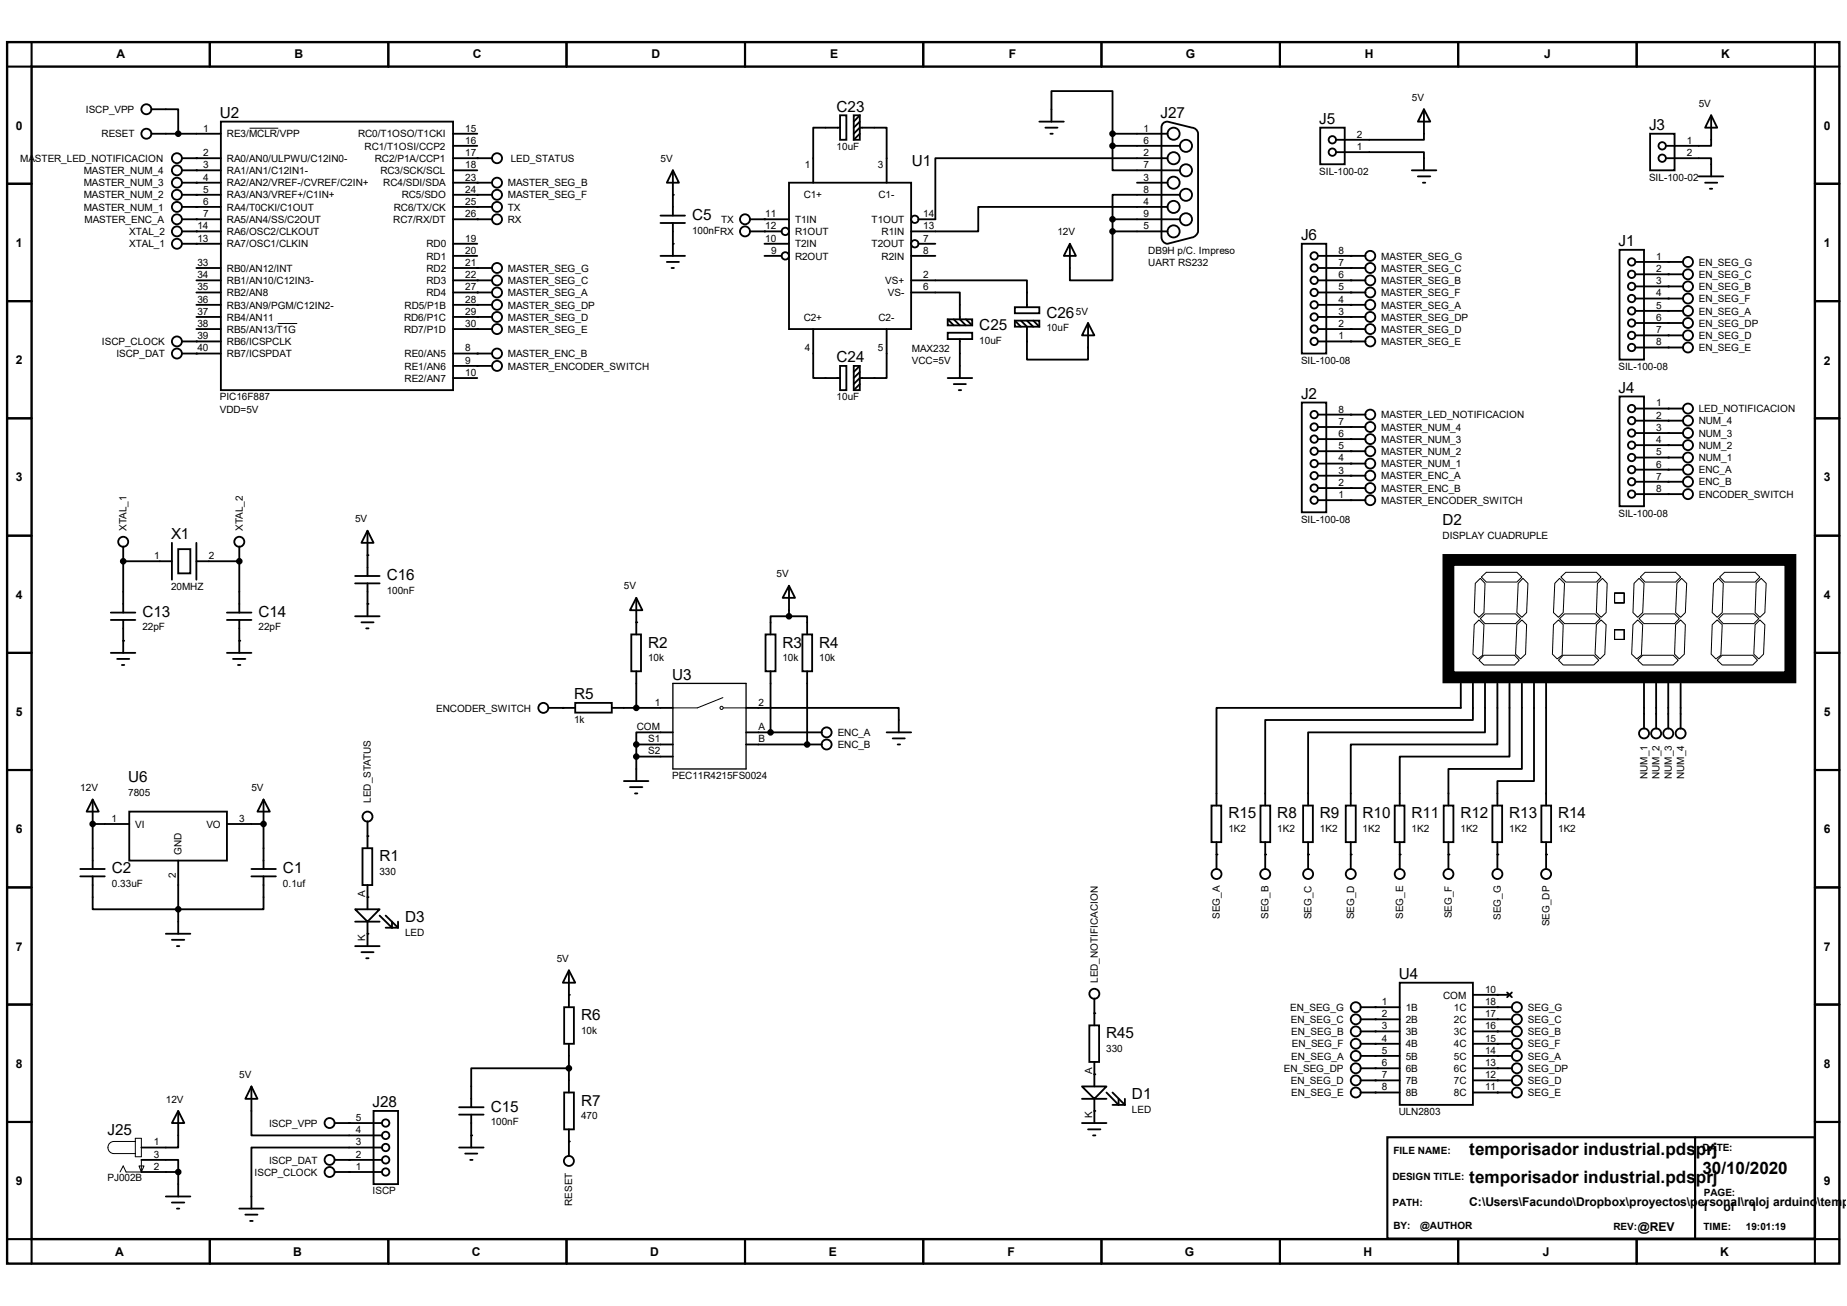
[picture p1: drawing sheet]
<svg xmlns="http://www.w3.org/2000/svg" width="297mm" height="210mm" viewBox="0 0 297 210" stroke-linecap="round" stroke-linejoin="round" font-family="sans-serif">
<path d="M1.1 6.8h294.7v196.4h-294.7zM5.1 10.7h286.7v188.6h-286.7z" fill="none" stroke="#000" stroke-width=".38"/>
<g fill="none" stroke="#000" stroke-width=".34">
<path d="M5.1 6.8v3.9h-4M33.7 6.8v3.9M62.4 6.8v3.9M91.1 6.8v3.9M119.8 6.8v3.9M148.5 6.8v3.9M177.1 6.8v3.9M205.8 6.8v3.9M234.5 6.8v3.9M263.2 6.8v3.9M291.8 6.8v3.9h4M1.1 29.5h4"/>
<path d="M291.8 29.5h4M1.1 48.4h4M291.8 48.4h4M1.1 67.3h4M291.8 67.3h4M1.1 86.1h4M291.8 86.1h4M1.1 105h4M291.8 105h4M1.1 123.8h4M291.8 123.8h4M1.1 142.7h4"/>
<path d="M291.8 142.7h4M1.1 161.5h4M291.8 161.5h4M1.1 199.3h4v3.9M1.1 180.4h4M33.7 199.3v3.9M62.4 199.3v3.9M91.1 199.3v3.9M119.8 199.3v3.9M148.5 199.3v3.9M177.1 199.3v3.9M205.8 199.3v3.9"/>
<path d="M223.1 182.9h68.7v16.3h-68.7zM234.5 199.3v3.9M263.2 199.3v3.9M272.6 182.9v16.3M291.8 180.4h4M295.8 199.3h-4v3.9"/>
</g>
<g fill="none" stroke="#000" stroke-width=".3">
<path d="M24.3 17.6h4.4v3.9M35.5 19.6h37.4v43.1h-37.4zM135.1 18.5h1v4h-1zM137.3 18.5h1v4h-1zM138.3 18.5l-1 1.1M138.3 19.6l-1 .9M167.1 19.6h4M169.1 19.6v-5h9.8v6.9M187 19.8l.7-.2 4 .9a1.04 1.04 0 0 1 1 1v15.7a1.27 1.27 0 0 1-1 1l-4 1a1.05 1.05 0 0 1-.9-1v-17.7zM229 17.6l1 2h-2zM229 17.6v4.9h-14.2M275.2 18.5l.9 2h-1.9z"/>
<path d="M275.2 18.5v5h-7.3M24.3 21.5h11.2M29.3 35.3h6.2M29.3 37.2h6.2M29.3 39.2h6.2M29.3 33.3h6.2M29.3 25.4h6.2M29.3 27.4h6.2M29.3 29.4h6.2M29.3 31.3h6.2M31.6 27.4h.1M31.6 29.4h.1"/>
<path d="M31.6 33.3h.1M31.6 35.3h.1M31.6 39.2h.1M31.6 37.2h.1M31.6 31.3h.1M31.6 25.4h.1M72.9 23.5h3.9M72.9 35.3h6.2M72.9 21.5h3.9M72.9 39.2h3.9M72.9 33.3h6.2M72.9 25.4h6.2"/>
<path d="M72.9 27.4h3.9M72.9 29.4h6.2M72.9 31.3h6.2M76.8 29.4h.1M76.8 31.3h.1M76.8 25.4h.1M76.8 35.3h.1M76.8 33.3h.1M106.2 34.7h4M106.2 35.9h4M108.2 27.4l1 2h-2zM108.2 31.3h.1"/>
<path d="M108.2 39.2h.1M108.2 27.4v7.3M108.2 35.9v5.2M120.6 35.3h6.3M120.6 37.2h5.1M122.9 35.3h.1M122.9 37.2h.1M122.9 39.2h4M126.9 29.4h19.6v23.5h-19.6zM135.1 20.5h-4.3v8.9M137.3 21.5l1-1h4.3v8.9M138.3 21.5l-1 1"/>
<path d="M147.7 39.2h2.7M168.1 20.5h2M168.9 21.5h.4M172 39.2l1 1.9h-1.9zM178.9 23.5v3.9h10.8M178.9 37.2v7.9h-6.9v-5.9M178.9 23.5h10.8M178.9 35.3h10.8M178.9 37.2h8.8M178.9 21.5v2M178.9 35.3v1.9M178.9 21.5h8.8"/>
<path d="M182.8 29.4h4.9M187.7 25.4h-37.3v9.9h-2.7M187.7 33.3h-30.4v3.9h-10.8M189.7 31.3h-10.8v4M209.3 39.2h4v17.7h-4zM212.3 20.5h3.9v5.9h-3.9zM214.8 24.5h14.2v2.9M227 27.4h4M228 28.4h2M228.8 29.4h.4M265.3 21.5h4v5.9h-4zM267.9 25.4h7.3v3"/>
<path d="M273.2 28.4h3.9M274.2 29.4h1.9M275 30.4h.3M29.3 56.9h6.2M29.3 54.9h6.2M31.6 56.9h.1M31.6 54.9h.1M31.6 45.1h3.9M31.6 47h3.9M31.6 43.1h3.9M31.6 49h3.9M31.6 52.9h3.9"/>
<path d="M31.6 51h3.9M72.9 41.1h3.9M72.9 45.1h6.2M72.9 47h6.2M72.9 43.1h6.2M72.9 56.9h6.2M72.9 49h6.2M72.9 52.9h6.2M72.9 51h6.2M72.9 58.8h6.2M76.8 49h.1M76.8 51h.1"/>
<path d="M76.8 52.9h.1M76.8 45.1h.1M76.8 43.1h.1M76.8 58.8h.1M76.8 56.9h.1M76.8 47h.1M106.2 41.1h4M107.2 42.1h2M108 43.1h.4M122.9 41.1h2.8M130.8 52.9v7.9h4.3M135.1 58.8h1v3.9h-1z"/>
<path d="M137.3 58.8h1v3.9h-1zM138.3 58.8l-1 1M138.3 59.8l-1 1M142.6 52.9v7.9h-4.3l-1 1M146.5 47h7.8v4.4l1 .9M146.5 45.1h18.6v4.3M146.5 41.1h3.9M152.4 53.5h3.9v1h-3.9zM152.4 51.4h3.9v.9h-3.9zM152.4 51.4l1 .9M153.4 51.4l.9 .9M154.3 54.5v6.3"/>
<path d="M155.3 51.4l1 .9M163.2 49.4h3.9v1h-3.9zM163.2 51.6h3.9v.9h-3.9zM163.2 51.6l1 .9M164.2 51.6l.9 .9v5.3h9.9v-5.9M165.1 51.6l1.1 .9M166.2 51.6l.9 .9M175 51.9l1 2h-2zM211.9 41.1h7.7M211.9 45.1h7.7M211.9 47h7.7M211.9 43.1h7.7"/>
<path d="M211.9 54.9h7.7M211.9 49h7.7M211.9 52.9h7.7M211.9 51h7.7M217.2 54.9h.1M217.2 52.9h.1M217.2 51h.1M217.2 49h.1M217.2 47h.1M217.2 45.1h.1M217.2 43.1h.1M217.2 41.1h.1"/>
<path d="M260.4 40.2h4v17.6h-4zM263 42.1h7.6M263 50h7.6M263 46.1h7.6M263 44.1h7.6M263 53.9h7.6M263 55.9h7.6M263 48h7.6M263 51.9h7.6M268.3 42.1h.1M268.3 44.1h.1M268.3 46.1h.1"/>
<path d="M268.3 48h.1M268.3 50h.1M268.3 51.9h.1M268.3 53.9h.1M268.3 55.9h.1M72.9 60.8h3.9M138.3 61.8l-1 .9M152.4 60.8h3.9M153.4 61.8h1.9M154.2 62.7h.4M209.3 64.7h4v17.7h-4zM211.9 74.5h7.7"/>
<path d="M211.9 72.6h7.7M211.9 70.6h7.7M211.9 68.7h7.7M211.9 66.7h7.7M211.9 76.5h7.7M211.9 78.5h7.7M217.2 78.5h.1M217.2 76.5h.1M217.2 74.5h.1M217.2 72.6h.1M217.2 70.6h.1M217.2 68.7h.1"/>
<path d="M217.2 66.7h.1M260.4 63.8h4v17.6h-4zM263 73.6h7.6M263 71.6h7.6M263 69.6h7.6M263 67.6h7.6M263 65.7h7.6M263 75.5h7.6M263 77.5h7.6M263 79.5h7.6M268.3 65.7h.1M268.3 67.6h.1"/>
<path d="M268.3 69.6h.1M268.3 71.6h.1M268.3 73.6h.1M268.3 75.5h.1M268.3 77.5h.1M268.3 79.5h.1M17.8 98.5h4M17.8 99.7h4M19.8 90.3h.1M19.8 87.9v10.6M19.8 99.7v5.3M19.8 90.3h7.8"/>
<path d="M27.6 87.3v5.9M28.7 88.3h1.9v3.9h-1.9zM31.6 90.3h6.9M31.6 87.3v5.9M36.5 98.5h3.9M36.5 99.7h3.9M38.5 90.3h.1M38.5 87.9v10.6M38.5 99.7v5.3M57.1 92.6h3.9M57.1 93.8h3.9M57.1 99.1h3.9"/>
<path d="M59.1 85.3l1 2h-2zM59.1 89.3h.1M59.1 97.1h.1M59.1 85.3v7.3M59.1 93.8v5.3M102.3 96.1l1 2h-2zM102.3 96.1v5.9M126.9 94.2l.9 1.9h-1.9zM126.9 99.1h-3v2.9M126.9 99.1h2.9v2.9M126.9 94.2v4.9M211.9 80.4h7.7"/>
<path d="M217.2 80.4h.1M17.8 105h4M18.8 106h2M19.6 106.9h.4M19.8 103h.1M36.5 105h3.9M37.5 106h2M38.3 106.9h.4M38.5 103h.1M58.1 100.1h2M58.9 101h.4M88.2 113.8h4.3"/>
<path d="M90.5 113.8h.1M92.5 113h5.9v1.6h-5.9zM98.4 113.8h9.8M101.5 102h1.6v5.9h-1.6zM102.3 100.1h.1M102.3 119.7h5.9M102.3 107.9v5.9M102.3 119.7v5.9M108.2 117.8h-5.9v1.9M120 113.8h24.5v4M120 117.8h12.2M120 119.7h12.2"/>
<path d="M123.1 102h1.6v5.9h-1.6zM123.9 107.9v9.9M129 102h1.6v5.9h-1.6zM129.8 119.7h.1M129.8 107.9v11.8M142.6 117.8h3.9M143.6 118.7h1.9M144.4 119.7h.3M234.9 109.9v3.9h-39.3v15.7M236.9 109.9v5.9h-33.4v13.7M238.8 109.9v7.9h-28.4v11.7M240.8 109.9v9.8h-23.6v9.8"/>
<path d="M242.7 109.9v11.8h-17.6v7.8M244.7 109.9v13.8h-11.8v5.8M246.7 109.9v15.7h-5.9v3.9M248.6 109.9v19.6M264.4 109.9v7.3M266.3 109.9v7.3M268.3 109.9v7.3M270.3 109.9v7.3M12.9 139.7h3.9M14.9 128.6l1 1.9h-2zM14.9 132.5h.1M14.9 128.6v11.1"/>
<path d="M14.9 132.5h5.9M20.8 130.5h15.7v7.9h-15.7zM28.7 138.4v11.8M36.5 132.5h5.9M40.4 139.7h4M42.4 128.6l1 1.9h-2zM42.4 132.5h.1M42.4 128.6v11.1M58.3 136.4h1.6v5.9h-1.6zM59.1 134.5h.1M59.1 132.1v4.3M100.3 125.6h4"/>
<path d="M101.3 126.6h2M102.1 127.6h.4M102.3 121.7h5.9M194.8 129.5h1.6v5.9h-1.6zM195.6 137.4h.1M195.6 135.4v4.3M202.7 129.5h1.6v5.9h-1.6zM203.5 137.4h.1M203.5 135.4v4.3M209.5 129.5h1.6v5.9h-1.6zM210.4 137.4h.1M210.4 135.4v4.3"/>
<path d="M216.4 129.5h1.6v5.9h-1.6zM217.2 137.4h.1M217.2 135.4v4.3M224.3 129.5h1.5v5.9h-1.5zM225.1 137.4h.1M225.1 135.4v4.3M232.2 129.5h1.5v5.9h-1.5zM232.9 137.4h.1M232.9 135.4v4.3M240 129.5h1.6v5.9h-1.6zM240.8 137.4h.1M240.8 135.4v4.3"/>
<path d="M247.9 129.5h1.5v5.9h-1.5zM248.6 137.4h.1M248.6 135.4v4.3M12.9 140.9h3.9M14.9 140.9v5.3h27.5v-5.3M26.7 150.2h3.9M27.6 151.1h2M28.4 152.1h.4M40.4 140.9h4M57.1 146.2h3.9l-1.9 2zM57.1 152.1h3.9M57.1 148.2h3.9"/>
<path d="M58.1 153.1h2M58.9 154.1h.4M59.1 150.2h.1M59.1 144.3h.1M59.1 142.3v3.9M59.1 148.2v3.9M61 147.2l2 2v-1M62 147.2l2 2M62 149.2h2M64 148.2v1M91.5 156l1 2h-2zM91.5 160h.1"/>
<path d="M91.5 156v6M225.1 158h11.8v19.7h-11.8zM236.9 160h5.8M240.8 160h.1M242.4 159.6l.7 .8M243.1 159.6l-.7 .8M28.7 178.6l.9 2h-2zM28.7 178.6v5.9h-6M40.4 174.7l1 2h-1.9zM40.4 174.7v7.9h21M60.1 178.6h3.9v11.8h-3.9zM73.8 178.1h4"/>
<path d="M73.8 179.2h4M75.8 179.2v5.3M90.7 162h1.6v5.9h-1.6zM90.7 175.7h1.6v5.9h-1.6zM91.5 171.8h-15.7v6.3M91.5 167.9v7.8M174 174.7h3.9l-1.9 2zM174 176.7h3.9M175.2 164.9h1.5v5.9h-1.5zM176 178.6h.1M176 172.8h.1M176 162.9h.1"/>
<path d="M176 160.6v4.3M176 170.8v3.9M176 176.7v3.9M177.9 175.7l2 2v-1M178.9 175.7l2 2M178.9 177.7h2M180.9 176.7v1M218.8 169.8h6.3M218.8 165.9h6.3M218.8 163.9h6.3M218.8 173.7h6.3M218.8 175.7h6.3"/>
<path d="M218.8 167.9h6.3M218.8 162h6.3M218.8 171.8h6.3M221.1 162h.1M221.1 163.9h.1M221.1 165.9h.1M221.1 167.9h.1M221.1 169.8h.1M221.1 171.8h.1M221.1 173.7h.1M221.1 175.7h.1M236.9 169.8h6.2"/>
<path d="M236.9 165.9h6.2M236.9 163.9h6.2M236.9 173.7h6.2M236.9 175.7h6.2M236.9 167.9h6.2M236.9 162h6.2M236.9 171.8h6.2M240.8 162h.1M240.8 163.9h.1M240.8 165.9h.1M240.8 167.9h.1M240.8 169.8h.1"/>
<path d="M240.8 171.8h.1M240.8 173.7h.1M240.8 175.7h.1M22.7 186.5h6v2M22.7 188.5h6M26.7 192.4h3.9M27.6 193.4h2M28.4 194.4h.4M28.7 188.5v3.9M38.5 194.4h3.9M39.5 195.3h1.9M40.2 196.3h.4"/>
<path d="M53.8 188.5h7.6M53.8 186.5h7.6M53.8 180.6h7.6M56.1 188.5h.1M56.1 186.5h.1M56.1 180.6h.1M61.4 184.5h-21v9.9M73.8 184.5h4M74.8 185.5h2M75.6 186.5h.4M75.8 182.6h.1M91.5 183.6h.1"/>
<path d="M91.5 181.6v4.3M174 180.6h3.9M175 181.6h2M175.8 182.6h.3"/>
<circle cx="23.5" cy="17.6" r=".8"/>
<circle cx="23.5" cy="21.5" r=".8"/>
<circle cx="28.4" cy="27.4" r=".8"/>
<circle cx="28.4" cy="25.4" r=".8"/>
<circle cx="28.4" cy="33.3" r=".8"/>
<circle cx="28.4" cy="31.3" r=".8"/>
<circle cx="28.4" cy="29.4" r=".8"/>
<circle cx="28.4" cy="39.2" r=".8"/>
<circle cx="28.4" cy="35.3" r=".8"/>
<circle cx="28.4" cy="37.2" r=".8"/>
<circle cx="79.9" cy="29.4" r=".8"/>
<circle cx="79.9" cy="31.3" r=".8"/>
<circle cx="79.9" cy="25.4" r=".8"/>
<circle cx="79.9" cy="33.3" r=".8"/>
<circle cx="79.9" cy="35.3" r=".8"/>
<circle cx="119.8" cy="37.2" r=".8"/>
<circle cx="119.8" cy="35.3" r=".8"/>
<circle cx="126.3" cy="37.2" r=".59"/>
<circle cx="147.1" cy="39.2" r=".59"/>
<circle cx="147.1" cy="35.3" r=".59"/>
<circle cx="188.7" cy="25.4" r=".97"/>
<circle cx="188.7" cy="29.4" r=".97"/>
<circle cx="188.7" cy="21.5" r=".97"/>
<circle cx="188.7" cy="37.2" r=".97"/>
<circle cx="188.7" cy="33.3" r=".97"/>
<circle cx="190.7" cy="31.3" r=".97"/>
<circle cx="190.7" cy="35.3" r=".97"/>
<circle cx="190.7" cy="23.5" r=".97"/>
<circle cx="190.7" cy="27.4" r=".97"/>
<circle cx="214.2" cy="22.5" r=".59"/>
<circle cx="214.2" cy="24.5" r=".59"/>
<circle cx="267.3" cy="25.4" r=".59"/>
<circle cx="267.3" cy="23.5" r=".59"/>
<circle cx="28.4" cy="56.9" r=".8"/>
<circle cx="28.4" cy="54.9" r=".8"/>
<circle cx="79.9" cy="51" r=".8"/>
<circle cx="79.9" cy="49" r=".8"/>
<circle cx="79.9" cy="47" r=".8"/>
<circle cx="79.9" cy="45.1" r=".8"/>
<circle cx="79.9" cy="56.9" r=".8"/>
<circle cx="79.9" cy="43.1" r=".8"/>
<circle cx="79.9" cy="58.8" r=".8"/>
<circle cx="79.9" cy="52.9" r=".8"/>
<circle cx="126.3" cy="41.1" r=".59"/>
<circle cx="211.3" cy="54.9" r=".59"/>
<circle cx="211.3" cy="43.1" r=".59"/>
<circle cx="211.3" cy="51" r=".59"/>
<circle cx="211.3" cy="49" r=".59"/>
<circle cx="211.3" cy="45.1" r=".59"/>
<circle cx="211.3" cy="41.1" r=".59"/>
<circle cx="211.3" cy="52.9" r=".59"/>
<circle cx="211.3" cy="47" r=".59"/>
<circle cx="220.3" cy="41.1" r=".8"/>
<circle cx="220.3" cy="52.9" r=".8"/>
<circle cx="220.3" cy="54.9" r=".8"/>
<circle cx="220.3" cy="49" r=".8"/>
<circle cx="220.3" cy="51" r=".8"/>
<circle cx="220.3" cy="45.1" r=".8"/>
<circle cx="220.3" cy="43.1" r=".8"/>
<circle cx="220.3" cy="47" r=".8"/>
<circle cx="262.4" cy="46.1" r=".59"/>
<circle cx="262.4" cy="50" r=".59"/>
<circle cx="262.4" cy="51.9" r=".59"/>
<circle cx="262.4" cy="53.9" r=".59"/>
<circle cx="262.4" cy="55.9" r=".59"/>
<circle cx="262.4" cy="42.1" r=".59"/>
<circle cx="262.4" cy="44.1" r=".59"/>
<circle cx="262.4" cy="48" r=".59"/>
<circle cx="271.4" cy="44.1" r=".8"/>
<circle cx="271.4" cy="53.9" r=".8"/>
<circle cx="271.4" cy="50" r=".8"/>
<circle cx="271.4" cy="46.1" r=".8"/>
<circle cx="271.4" cy="42.1" r=".8"/>
<circle cx="271.4" cy="55.9" r=".8"/>
<circle cx="271.4" cy="51.9" r=".8"/>
<circle cx="271.4" cy="48" r=".8"/>
<circle cx="211.3" cy="74.5" r=".59"/>
<circle cx="211.3" cy="68.7" r=".59"/>
<circle cx="211.3" cy="70.6" r=".59"/>
<circle cx="211.3" cy="76.5" r=".59"/>
<circle cx="211.3" cy="78.5" r=".59"/>
<circle cx="211.3" cy="72.6" r=".59"/>
<circle cx="211.3" cy="66.7" r=".59"/>
<circle cx="220.3" cy="72.6" r=".8"/>
<circle cx="220.3" cy="68.7" r=".8"/>
<circle cx="220.3" cy="74.5" r=".8"/>
<circle cx="220.3" cy="66.7" r=".8"/>
<circle cx="220.3" cy="76.5" r=".8"/>
<circle cx="220.3" cy="78.5" r=".8"/>
<circle cx="220.3" cy="70.6" r=".8"/>
<circle cx="262.4" cy="69.6" r=".59"/>
<circle cx="262.4" cy="75.5" r=".59"/>
<circle cx="262.4" cy="67.6" r=".59"/>
<circle cx="262.4" cy="71.6" r=".59"/>
<circle cx="262.4" cy="73.6" r=".59"/>
<circle cx="262.4" cy="77.5" r=".59"/>
<circle cx="262.4" cy="79.5" r=".59"/>
<circle cx="262.4" cy="65.7" r=".59"/>
<circle cx="271.4" cy="79.5" r=".8"/>
<circle cx="271.4" cy="65.7" r=".8"/>
<circle cx="271.4" cy="73.6" r=".8"/>
<circle cx="271.4" cy="71.6" r=".8"/>
<circle cx="271.4" cy="75.5" r=".8"/>
<circle cx="271.4" cy="77.5" r=".8"/>
<circle cx="271.4" cy="67.6" r=".8"/>
<circle cx="271.4" cy="69.6" r=".8"/>
<circle cx="19.8" cy="87.1" r=".8"/>
<circle cx="38.5" cy="87.1" r=".8"/>
<circle cx="211.3" cy="80.4" r=".59"/>
<circle cx="220.3" cy="80.4" r=".8"/>
<circle cx="87.4" cy="113.8" r=".8"/>
<circle cx="132.9" cy="117.8" r=".8"/>
<circle cx="132.9" cy="119.7" r=".8"/>
<circle cx="264.4" cy="117.9" r=".8"/>
<circle cx="266.3" cy="117.9" r=".8"/>
<circle cx="268.3" cy="117.9" r=".8"/>
<circle cx="270.3" cy="117.9" r=".8"/>
<circle cx="59.1" cy="131.3" r=".8"/>
<circle cx="176" cy="159.8" r=".8"/>
<circle cx="195.6" cy="140.5" r=".8"/>
<circle cx="203.5" cy="140.5" r=".8"/>
<circle cx="210.4" cy="140.5" r=".8"/>
<circle cx="217.2" cy="140.5" r=".8"/>
<circle cx="225.1" cy="140.5" r=".8"/>
<circle cx="232.9" cy="140.5" r=".8"/>
<circle cx="240.8" cy="140.5" r=".8"/>
<circle cx="248.6" cy="140.5" r=".8"/>
<circle cx="218" cy="175.7" r=".8"/>
<circle cx="218" cy="162" r=".8"/>
<circle cx="218" cy="173.7" r=".8"/>
<circle cx="218" cy="167.9" r=".8"/>
<circle cx="218" cy="165.9" r=".8"/>
<circle cx="218" cy="163.9" r=".8"/>
<circle cx="218" cy="171.8" r=".8"/>
<circle cx="218" cy="169.8" r=".8"/>
<circle cx="243.9" cy="163.9" r=".8"/>
<circle cx="243.9" cy="165.9" r=".8"/>
<circle cx="243.9" cy="171.8" r=".8"/>
<circle cx="243.9" cy="167.9" r=".8"/>
<circle cx="243.9" cy="162" r=".8"/>
<circle cx="243.9" cy="175.7" r=".8"/>
<circle cx="243.9" cy="173.7" r=".8"/>
<circle cx="243.9" cy="169.8" r=".8"/>
<circle cx="53" cy="186.5" r=".8"/>
<circle cx="53" cy="180.6" r=".8"/>
<circle cx="53" cy="188.5" r=".8"/>
<circle cx="62" cy="184.5" r=".59"/>
<circle cx="62" cy="186.5" r=".59"/>
<circle cx="62" cy="182.6" r=".59"/>
<circle cx="62" cy="188.5" r=".59"/>
<circle cx="62" cy="180.6" r=".59"/>
<circle cx="91.5" cy="186.7" r=".8"/>
</g>
<g fill="none" stroke="#000" stroke-width=".16">
<path d="M40.1 20.6h4.6M44.7 52h3.1M238 93l.8 .8-.2 4.7-.8 .8-.7-.8 .1-4.7zM238 99.5l.8-.8h4.9l.8 .8-.8 .8h-4.9zM238.2 92.8l.8-.8h4.9l.8 .8-.8 .8h-4.9zM244.9 93l.8 .8-.2 4.7-.8 .8-.8-.8 .2-4.7zM250.8 93l.8 .8-.2 4.7-.8 .8-.8-.8 .2-4.7zM250.8 99.5l.8-.8h4.9l.8 .8-.8 .8h-4.9zM251 92.8l.8-.8h4.9l.8 .8-.8 .8h-4.9zM257.7 93l.7 .8-.1 4.7-.8 .8-.8-.8 .2-4.7zM259.6 95.4h1.6v1.5h-1.6zM263.6 93l.8 .8-.2 4.7-.8 .8-.8-.8 .2-4.7z"/>
<path d="M263.6 99.5l.8-.8h4.9l.7 .8-.7 .8h-4.9zM264.5 92h5l.8 .8-.8 .8h-5l-.7-.8zM270.4 93l.8 .8-.2 4.7-.7 .8-.8-.8 .2-4.7zM275.5 93.8l.9-.8 .7 .8-.2 4.7-.8 .8-.8-.8zM276.4 99.5l.7-.8h4.9l.8 .8-.8 .8h-4.9zM276.5 92.8l.8-.8h4.9l.8 .8-.8 .8h-4.9zM282.4 93.8l.8-.8 .8 .8-.2 4.7-.8 .8-.8-.8zM116.2 112.2l-4.1 1.6h-3.9M116.3 113.8h3.7M237.1 100.5l.7-.8 .8 .8-.2 4.9-.7 .6-.8-.8zM238.6 105.4h4.9l.8 .8-.8 .7h-4.9l-.8-.7zM243.9 100.5l.8-.8 .8 .8-.2 4.7-.8 .8-.8-.8z"/>
<path d="M249.8 100.5l.8-.8 .8 .8-.2 4.9-.8 .6-.8-.8zM251.4 105.4h4.9l.8 .8-.8 .7h-4.9l-.8-.7zM256.7 100.5l.8-.8 .8 .8-.2 4.7-.8 .8-.8-.8zM259.6 101.3h1.6v1.5h-1.6zM262.6 100.5l.8-.8 .8 .8-.3 4.9-.7 .6-.8-.8zM263.4 106.2l.8-.8h4.9l.8 .8-.8 .7h-4.9zM269.5 100.5l.8-.8 .7 .8-.2 4.7-.8 .8-.7-.8zM275.3 100.5l.8-.8 .8 .8-.2 4.9-.8 .6-.7-.8zM276.9 105.4h5l.7 .8-.7 .7h-5l-.8-.7zM282.2 100.5l.8-.8 .8 .8-.2 4.7-.8 .8-.8-.8zM21.8 183.6h-3.5a.97 .97 0 0 0-.9 .9 .97 .97 0 0 0 .9 1h3.5M21.8 183h.9v3h-.9z"/>
<path d="M22.4 187.5h.8l-.5 1zM22.7 186.5v2h-2.4l-.5-1-.5 1"/>
<circle cx="116" cy="113.8" r=".25"/>
</g>
<path d="M108.2 109.9h11.8v13.8h-11.8z" fill="none" stroke="#000" stroke-width=".21"/>
<g fill="#000" stroke="#000" stroke-width=".3">
<circle cx="28.7" cy="21.5" r=".38"/>
<circle cx="178.9" cy="37.2" r=".38"/>
<circle cx="178.9" cy="23.5" r=".38"/>
<circle cx="178.9" cy="21.5" r=".38"/>
<circle cx="178.9" cy="35.3" r=".38"/>
<circle cx="19.8" cy="90.3" r=".38"/>
<circle cx="38.5" cy="90.3" r=".38"/>
<circle cx="126.9" cy="99.1" r=".38"/>
<circle cx="102.3" cy="113.8" r=".38"/>
<circle cx="102.3" cy="119.7" r=".38"/>
<circle cx="123.9" cy="117.8" r=".38"/>
<circle cx="129.8" cy="119.7" r=".38"/>
<circle cx="14.9" cy="132.5" r=".38"/>
<circle cx="42.4" cy="132.5" r=".38"/>
<circle cx="102.3" cy="121.7" r=".38"/>
<circle cx="28.7" cy="146.2" r=".38"/>
<circle cx="91.5" cy="171.8" r=".38"/>
<circle cx="28.7" cy="188.5" r=".38"/>
</g>
<path d="M232.9 90h55v18.9h-55z" fill="none" stroke="#000" stroke-width="1.9"/>
<g font-size="2.8">
<text x="236.3" y="185.7">temporisador industrial.pdsprj</text>
<text x="236.3" y="190.2">temporisador industrial.pdsprj</text>
<text x="273.8" y="188.8">30/10/2020</text>
</g>
<g font-size="2.5">
<text x="134.5" y="17.9">C23</text>
<text x="35.3" y="18.9">U2</text>
<text x="186.6" y="18.9">J27</text>
<text x="212.1" y="19.9">J5</text>
<text x="265.2" y="20.9">J3</text>
<text x="146.6" y="26.8">U1</text>
<text x="111.3" y="35.4">C5</text>
<text x="209.2" y="38.6">J6</text>
<text x="260.3" y="39.5">J1</text>
<text x="157.5" y="53">C25</text>
<text x="168.3" y="51.1">C26</text>
<text x="134.5" y="58.2">C24</text>
<text x="209.2" y="64.1">J2</text>
<text x="260.3" y="63.1">J4</text>
<text x="27.5" y="86.7">X1</text>
<text x="232" y="84.5">D2</text>
<text x="62.2" y="93.3">C16</text>
<text x="22.9" y="99.2">C13</text>
<text x="41.6" y="99.2">C14</text>
<text x="104.2" y="104.1">R2</text>
<text x="125.8" y="104.1">R3</text>
<text x="131.7" y="104.1">R4</text>
<text x="92.3" y="112.4">R5</text>
<text x="108.1" y="109.3">U3</text>
<text x="20.6" y="125.7">U6</text>
<text x="197.5" y="131.6">R15</text>
<text x="205.4" y="131.6">R8</text>
<text x="212.3" y="131.6">R9</text>
<text x="219.1" y="131.6">R10</text>
<text x="227" y="131.6">R11</text>
<text x="234.9" y="131.6">R12</text>
<text x="242.7" y="131.6">R13</text>
<text x="250.6" y="131.6">R14</text>
<text x="18" y="140.5">C2</text>
<text x="45.5" y="140.5">C1</text>
<text x="61" y="138.5">R1</text>
<text x="65.2" y="148.3">D3</text>
<text x="224.9" y="157.4">U4</text>
<text x="93.4" y="164">R6</text>
<text x="177.9" y="167">R45</text>
<text x="59.9" y="178">J28</text>
<text x="78.9" y="178.8">C15</text>
<text x="93.4" y="177.8">R7</text>
<text x="182" y="176.8">D1</text>
<text x="17.3" y="182.5">J25</text>
</g>
<g font-size="1.9">
<text x="18.7" y="9.3">A</text>
<text x="47.4" y="9.3">B</text>
<text x="76" y="9.3">C</text>
<text x="104.7" y="9.3">D</text>
<text x="133.5" y="9.3">E</text>
<text x="162.2" y="9.3">F</text>
<text x="190.7" y="9.3">G</text>
<text x="219.5" y="9.3">H</text>
<text x="248.3" y="9.3">J</text>
<text x="276.8" y="9.3">K</text>
<text x="2.5" y="20.9">0</text>
<text x="293.3" y="20.9">0</text>
<text x="2.5" y="39.7">1</text>
<text x="293.3" y="39.7">1</text>
<text x="2.5" y="58.5">2</text>
<text x="293.3" y="58.8">2</text>
<text x="2.5" y="77.4">3</text>
<text x="293.3" y="77.4">3</text>
<text x="2.5" y="96.3">4</text>
<text x="293.3" y="96.3">4</text>
<text x="2.5" y="115.1">5</text>
<text x="293.3" y="115.1">5</text>
<text x="2.5" y="134">6</text>
<text x="293.3" y="134">6</text>
<text x="2.5" y="152.9">7</text>
<text x="293.3" y="152.9">7</text>
<text x="2.5" y="171.7">8</text>
<text x="293.3" y="171.7">8</text>
<text x="2.5" y="190.5">9</text>
<text x="293.3" y="190.5">9</text>
<text x="236.3" y="194">C:\Users\Facundo\Dropbox\proyectos\personal\reloj arduino\tempo</text>
<text x="263.4" y="197.9">@REV</text>
<text x="273.6" y="194.8">1</text>
<text x="277.2" y="194.8">of</text>
<text x="281.5" y="194.8">1</text>
<text x="18.5" y="202">A</text>
<text x="47.2" y="202">B</text>
<text x="75.9" y="202">C</text>
<text x="104.5" y="202">D</text>
<text x="133.3" y="202">E</text>
<text x="162" y="202">F</text>
<text x="190.5" y="202">G</text>
<text x="219.2" y="202">H</text>
<text x="248.1" y="202">J</text>
<text x="276.6" y="202">K</text>
</g>
<g font-size="1.6">
<text x="227" y="16.2">5V</text>
<text x="273.2" y="17.2">5V</text>
<text x="13.8" y="18.2">ISCP_VPP</text>
<text x="16.3" y="22.1">RESET</text>
<text x="32.7" y="21.2">1</text>
<text x="36.5" y="22.1">RE3/MCLR/VPP</text>
<text x="57.6" y="22.1">RC0/T1OSO/T1CKI</text>
<text x="74.8" y="23.1">16</text>
<text x="74.8" y="21.2">15</text>
<text x="183.9" y="21.2">1</text>
<text x="183.9" y="23.1">6</text>
<text x="218.2" y="22.1">2</text>
<text x="271.2" y="23.1">1</text>
<text x="3.3" y="26">MASTER_LED_NOTIFICACION</text>
<text x="13.5" y="30">MASTER_NUM_3</text>
<text x="13.5" y="28">MASTER_NUM_4</text>
<text x="32.7" y="27.1">3</text>
<text x="32.7" y="29">4</text>
<text x="32.7" y="25.1">2</text>
<text x="36.5" y="28">RA1/AN1/C12IN1-</text>
<text x="36.5" y="30">RA2/AN2/VREF-/CVREF/C2IN+</text>
<text x="36.5" y="26">RA0/AN0/ULPWU/C12IN0-</text>
<text x="58.6" y="24">RC1/T1OSI/CCP2</text>
<text x="60.3" y="26">RC2/P1A/CCP1</text>
<text x="61.2" y="28">RC3/SCK/SCL</text>
<text x="61.6" y="30">RC4/SDI/SDA</text>
<text x="74.8" y="29">23</text>
<text x="74.8" y="27.1">18</text>
<text x="74.8" y="25.1">17</text>
<text x="81.7" y="30">MASTER_SEG_B</text>
<text x="82.1" y="26">LED_STATUS</text>
<text x="106.2" y="26">5V</text>
<text x="129.4" y="27.1">1</text>
<text x="134.5" y="24.1">10uF</text>
<text x="141.2" y="27.1">3</text>
<text x="183.9" y="25.1">2</text>
<text x="183.9" y="27.1">7</text>
<text x="183.9" y="29">3</text>
<text x="212.1" y="28.1">SIL-100-02</text>
<text x="218.2" y="24.1">1</text>
<text x="265.2" y="29">SIL-100-02</text>
<text x="271.2" y="25.1">2</text>
<text x="13.5" y="33.9">MASTER_NUM_1</text>
<text x="13.5" y="31.9">MASTER_NUM_2</text>
<text x="13.6" y="35.9">MASTER_ENC_A</text>
<text x="32.7" y="32.9">6</text>
<text x="32.7" y="34.9">7</text>
<text x="32.7" y="31">5</text>
<text x="36.5" y="33.9">RA4/T0CKI/C1OUT</text>
<text x="36.5" y="35.9">RA5/AN4/SS/C2OUT</text>
<text x="36.5" y="31.9">RA3/AN3/VREF+/C1IN+</text>
<text x="63.2" y="35.9">RC7/RX/DT</text>
<text x="63.3" y="33.9">RC6/TX/CK</text>
<text x="64.6" y="31.9">RC5/SDO</text>
<text x="74.8" y="31">24</text>
<text x="74.8" y="34.9">26</text>
<text x="74.8" y="32.9">25</text>
<text x="81.7" y="33.9">TX</text>
<text x="81.7" y="35.9">RX</text>
<text x="81.7" y="31.9">MASTER_SEG_F</text>
<text x="116" y="35.9">TX</text>
<text x="123.1" y="34.9">11</text>
<text x="127.8" y="35.9">T1IN</text>
<text x="129.2" y="31.8">C1+</text>
<text x="140.2" y="35.9">T1OUT</text>
<text x="141.3" y="31.8">C1-</text>
<text x="148.5" y="34.9">14</text>
<text x="183.9" y="31">8</text>
<text x="183.9" y="32.9">4</text>
<text x="183.9" y="34.9">9</text>
<text x="20.8" y="39.8">XTAL_1</text>
<text x="20.8" y="37.8">XTAL_2</text>
<text x="31.7" y="38.9">13</text>
<text x="31.7" y="36.9">14</text>
<text x="36.5" y="39.8">RA7/OSC1/CLKIN</text>
<text x="36.5" y="37.8">RA6/OSC2/CLKOUT</text>
<text x="68.6" y="41.7">RD1</text>
<text x="68.6" y="39.8">RD0</text>
<text x="74.8" y="40.8">20</text>
<text x="74.8" y="38.9">19</text>
<text x="111.3" y="37.5">100nFRX</text>
<text x="123.1" y="36.9">12</text>
<text x="123.1" y="38.9">10</text>
<text x="124" y="40.8">9</text>
<text x="127.8" y="37.8">R1OUT</text>
<text x="127.8" y="39.8">T2IN</text>
<text x="127.8" y="41.7">R2OUT</text>
<text x="140.2" y="39.8">T2OUT</text>
<text x="141.8" y="37.8">R1IN</text>
<text x="141.8" y="41.7">R2IN</text>
<text x="148.5" y="36.9">13</text>
<text x="148.5" y="38.9">7</text>
<text x="148.5" y="40.8">8</text>
<text x="170.1" y="37.8">12V</text>
<text x="183.9" y="36.9">5</text>
<text x="184.7" y="40.8">DB9H p/C. Impreso</text>
<text x="215.3" y="40.8">8</text>
<text x="222.1" y="41.7">MASTER_SEG_G</text>
<text x="266.3" y="41.8">1</text>
<text x="31.7" y="42.8">33</text>
<text x="31.7" y="44.7">34</text>
<text x="31.7" y="46.7">35</text>
<text x="36.5" y="43.7">RB0/AN12/INT</text>
<text x="36.5" y="45.7">RB1/AN10/C12IN3-</text>
<text x="36.5" y="47.6">RB2/AN8</text>
<text x="68.6" y="45.7">RD3</text>
<text x="68.6" y="43.7">RD2</text>
<text x="68.6" y="47.6">RD4</text>
<text x="74.8" y="44.7">22</text>
<text x="74.8" y="42.8">21</text>
<text x="74.8" y="46.7">27</text>
<text x="81.7" y="47.6">MASTER_SEG_A</text>
<text x="81.7" y="45.7">MASTER_SEG_C</text>
<text x="81.7" y="43.7">MASTER_SEG_G</text>
<text x="142.4" y="45.7">VS+</text>
<text x="142.8" y="47.6">VS-</text>
<text x="148.5" y="44.7">2</text>
<text x="148.5" y="46.7">6</text>
<text x="184.7" y="42.8">UART RS232</text>
<text x="215.3" y="46.7">5</text>
<text x="215.3" y="44.7">6</text>
<text x="215.3" y="42.8">7</text>
<text x="222.1" y="45.7">MASTER_SEG_B</text>
<text x="222.1" y="43.7">MASTER_SEG_C</text>
<text x="222.1" y="47.6">MASTER_SEG_F</text>
<text x="266.3" y="43.8">2</text>
<text x="266.3" y="45.7">3</text>
<text x="266.3" y="47.7">4</text>
<text x="273.2" y="46.7">EN_SEG_B</text>
<text x="273.2" y="44.7">EN_SEG_C</text>
<text x="273.2" y="42.7">EN_SEG_G</text>
<text x="31.7" y="52.6">38</text>
<text x="31.7" y="50.6">37</text>
<text x="31.7" y="48.7">36</text>
<text x="36.5" y="53.5">RB5/AN13/T1G</text>
<text x="36.5" y="51.6">RB4/AN11</text>
<text x="36.5" y="49.6">RB3/AN9/PGM/C12IN2-</text>
<text x="65" y="51.6">RD6/P1C</text>
<text x="65" y="53.5">RD7/P1D</text>
<text x="65.1" y="49.6">RD5/P1B</text>
<text x="74.8" y="48.7">28</text>
<text x="74.8" y="50.6">29</text>
<text x="74.8" y="52.6">30</text>
<text x="81.7" y="51.6">MASTER_SEG_D</text>
<text x="81.7" y="53.5">MASTER_SEG_E</text>
<text x="81.7" y="49.6">MASTER_SEG_DP</text>
<text x="129.2" y="51.6">C2+</text>
<text x="141.3" y="51.6">C2-</text>
<text x="168.3" y="53.3">10uF</text>
<text x="173" y="50.6">5V</text>
<text x="215.3" y="52.6">2</text>
<text x="215.3" y="50.6">3</text>
<text x="215.3" y="48.7">4</text>
<text x="222.1" y="49.6">MASTER_SEG_A</text>
<text x="222.1" y="53.5">MASTER_SEG_D</text>
<text x="222.1" y="51.6">MASTER_SEG_DP</text>
<text x="266.3" y="49.7">5</text>
<text x="266.3" y="51.6">6</text>
<text x="266.3" y="53.6">7</text>
<text x="273.2" y="50.6">EN_SEG_A</text>
<text x="273.2" y="48.6">EN_SEG_F</text>
<text x="273.2" y="52.5">EN_SEG_DP</text>
<text x="16.4" y="55.5">ISCP_CLOCK</text>
<text x="18.7" y="57.4">ISCP_DAT</text>
<text x="31.7" y="56.5">40</text>
<text x="31.7" y="54.6">39</text>
<text x="36.5" y="57.4">RB7/ICSPDAT</text>
<text x="36.5" y="55.5">RB6/ICSPCLK</text>
<text x="65.1" y="59.4">RE1/AN6</text>
<text x="65.1" y="57.4">RE0/AN5</text>
<text x="74.8" y="58.5">9</text>
<text x="74.8" y="56.5">8</text>
<text x="81.7" y="57.4">MASTER_ENC_B</text>
<text x="81.7" y="59.4">MASTER_ENCODER_SWITCH</text>
<text x="129.4" y="56.4">4</text>
<text x="141.2" y="56.4">5</text>
<text x="146.6" y="56.6">MAX232</text>
<text x="146.6" y="58.5">VCC=5V</text>
<text x="157.5" y="55.2">10uF</text>
<text x="209.2" y="58.5">SIL-100-08</text>
<text x="215.3" y="54.6">1</text>
<text x="222.1" y="55.5">MASTER_SEG_E</text>
<text x="260.3" y="59.5">SIL-100-08</text>
<text x="266.3" y="55.5">8</text>
<text x="273.2" y="54.5">EN_SEG_D</text>
<text x="273.2" y="56.5">EN_SEG_E</text>
<text x="35.3" y="64.4">PIC16F887</text>
<text x="65.1" y="61.4">RE2/AN7</text>
<text x="74.8" y="60.5">10</text>
<text x="134.5" y="64.4">10uF</text>
<text x="266.3" y="65.4">1</text>
<text x="35.3" y="66.4">VDD=5V</text>
<text x="215.3" y="70.3">6</text>
<text x="215.3" y="68.3">7</text>
<text x="215.3" y="66.3">8</text>
<text x="222.1" y="71.2">MASTER_NUM_3</text>
<text x="222.1" y="69.3">MASTER_NUM_4</text>
<text x="222.1" y="67.3">MASTER_LED_NOTIFICACION</text>
<text x="266.3" y="67.3">2</text>
<text x="266.3" y="69.3">3</text>
<text x="266.3" y="71.2">4</text>
<text x="273.2" y="70.2">NUM_3</text>
<text x="273.2" y="68.2">NUM_4</text>
<text x="273.2" y="66.3">LED_NOTIFICACION</text>
<text x="215.3" y="76.2">3</text>
<text x="215.3" y="74.2">4</text>
<text x="215.3" y="72.2">5</text>
<text x="222.1" y="75.1">MASTER_NUM_1</text>
<text x="222.1" y="73.2">MASTER_NUM_2</text>
<text x="222.1" y="77.1">MASTER_ENC_A</text>
<text x="266.3" y="73.2">5</text>
<text x="266.3" y="75.2">6</text>
<text x="266.3" y="77.1">7</text>
<text x="273.2" y="74.2">NUM_1</text>
<text x="273.2" y="72.2">NUM_2</text>
<text x="273.2" y="76.1">ENC_A</text>
<text x="57.1" y="84">5V</text>
<text x="215.3" y="80.1">1</text>
<text x="215.3" y="78.1">2</text>
<text x="222.1" y="79.1">MASTER_ENC_B</text>
<text x="222.1" y="81">MASTER_ENCODER_SWITCH</text>
<text x="260.3" y="83.1">SIL-100-08</text>
<text x="266.3" y="79.1">8</text>
<text x="273.2" y="78.1">ENC_B</text>
<text x="273.2" y="80.1">ENCODER_SWITCH</text>
<text x="20.4" y="85.3" transform="rotate(-90 20.4 85.3)">XTAL_1</text>
<text x="24.8" y="89.9">1</text>
<text x="33.6" y="89.9">2</text>
<text x="39" y="85.3" transform="rotate(-90 39 85.3)">XTAL_2</text>
<text x="209.2" y="84">SIL-100-08</text>
<text x="232" y="86.7">DISPLAY CUADRUPLE</text>
<text x="27.5" y="94.8">20MHZ</text>
<text x="62.2" y="95.5">100nF</text>
<text x="100.3" y="94.8">5V</text>
<text x="124.9" y="92.8">5V</text>
<text x="22.9" y="101.4">22pF</text>
<text x="41.6" y="101.4">22pF</text>
<text x="104.2" y="106.3">10k</text>
<text x="125.8" y="106.3">10k</text>
<text x="131.7" y="106.3">10k</text>
<text x="105.3" y="113.5">1</text>
<text x="122" y="113.5">2</text>
<text x="70.1" y="114.4">ENCODER_SWITCH</text>
<text x="92.3" y="116.2">1k</text>
<text x="102.4" y="117.4">COM</text>
<text x="104.2" y="119.4">S1</text>
<text x="122" y="117.4">A</text>
<text x="122" y="119.4">B</text>
<text x="134.7" y="118.4">ENC_A</text>
<text x="104.2" y="121.3">S2</text>
<text x="108.1" y="125.2">PEC11R4215FS0024</text>
<text x="134.7" y="120.3">ENC_B</text>
<text x="264.9" y="125.2" transform="rotate(-90 264.9 125.2)">NUM_1</text>
<text x="266.9" y="125.2" transform="rotate(-90 266.9 125.2)">NUM_2</text>
<text x="268.8" y="125.2" transform="rotate(-90 268.8 125.2)">NUM_3</text>
<text x="270.8" y="125.2" transform="rotate(-90 270.8 125.2)">NUM_4</text>
<text x="12.9" y="127.2">12V</text>
<text x="20.6" y="127.9">7805</text>
<text x="40.4" y="127.2">5V</text>
<text x="59.6" y="129.1" transform="rotate(-90 59.6 129.1)">LED_STATUS</text>
<text x="17.9" y="132.2">1</text>
<text x="21.8" y="133.1">VI</text>
<text x="29.2" y="137.4" transform="rotate(-90 29.2 137.4)">GND</text>
<text x="33.2" y="133.1">VO</text>
<text x="38.5" y="132.2">3</text>
<text x="197.5" y="133.8">1K2</text>
<text x="205.4" y="133.8">1K2</text>
<text x="212.3" y="133.8">1K2</text>
<text x="219.1" y="133.8">1K2</text>
<text x="227" y="133.8">1K2</text>
<text x="234.9" y="133.8">1K2</text>
<text x="242.7" y="133.8">1K2</text>
<text x="250.6" y="133.8">1K2</text>
<text x="18" y="142.7">0.33uF</text>
<text x="28.3" y="141.2" transform="rotate(-90 28.3 141.2)">2</text>
<text x="45.5" y="142.7">0.1uf</text>
<text x="61" y="140.7">330</text>
<text x="58.7" y="144.3" transform="rotate(-90 58.7 144.3)">A</text>
<text x="196.2" y="147.7" transform="rotate(-90 196.2 147.7)">SEG_A</text>
<text x="204" y="147.7" transform="rotate(-90 204 147.7)">SEG_B</text>
<text x="210.9" y="147.8" transform="rotate(-90 210.9 147.8)">SEG_C</text>
<text x="217.8" y="147.8" transform="rotate(-90 217.8 147.8)">SEG_D</text>
<text x="225.6" y="147.7" transform="rotate(-90 225.6 147.7)">SEG_E</text>
<text x="233.5" y="147.7" transform="rotate(-90 233.5 147.7)">SEG_F</text>
<text x="241.3" y="147.9" transform="rotate(-90 241.3 147.9)">SEG_G</text>
<text x="249.2" y="148.9" transform="rotate(-90 249.2 148.9)">SEG_DP</text>
<text x="58.7" y="151.3" transform="rotate(-90 58.7 151.3)">K</text>
<text x="65.2" y="150.5">LED</text>
<text x="89.5" y="154.7">5V</text>
<text x="176.5" y="158" transform="rotate(-90 176.5 158)">LED_NOTIFICACION</text>
<text x="222.2" y="161.6">1</text>
<text x="232.1" y="160.6">COM</text>
<text x="238.8" y="161.6">18</text>
<text x="238.8" y="159.6">10</text>
<text x="93.4" y="166.2">10k</text>
<text x="207.5" y="162.6">EN_SEG_G</text>
<text x="207.6" y="164.5">EN_SEG_C</text>
<text x="207.6" y="166.5">EN_SEG_B</text>
<text x="222.2" y="163.6">2</text>
<text x="222.2" y="165.5">3</text>
<text x="222.2" y="167.5">4</text>
<text x="226.1" y="162.6">1B</text>
<text x="226.1" y="164.5">2B</text>
<text x="226.1" y="166.5">3B</text>
<text x="233.8" y="162.6">1C</text>
<text x="233.8" y="164.5">2C</text>
<text x="233.8" y="166.5">3C</text>
<text x="238.8" y="163.6">17</text>
<text x="238.8" y="165.5">16</text>
<text x="238.8" y="167.5">15</text>
<text x="245.7" y="166.5">SEG_B</text>
<text x="245.7" y="164.5">SEG_C</text>
<text x="245.7" y="162.6">SEG_G</text>
<text x="38.5" y="173.4">5V</text>
<text x="175.6" y="172.8" transform="rotate(-90 175.6 172.8)">A</text>
<text x="177.9" y="169.2">330</text>
<text x="206.5" y="172.4">EN_SEG_DP</text>
<text x="207.6" y="170.4">EN_SEG_A</text>
<text x="207.7" y="168.4">EN_SEG_F</text>
<text x="222.2" y="169.5">5</text>
<text x="222.2" y="171.4">6</text>
<text x="222.2" y="173.4">7</text>
<text x="226.1" y="168.4">4B</text>
<text x="226.1" y="170.4">5B</text>
<text x="226.1" y="172.4">6B</text>
<text x="233.8" y="168.4">4C</text>
<text x="233.8" y="170.4">5C</text>
<text x="233.8" y="172.4">6C</text>
<text x="238.8" y="169.5">14</text>
<text x="238.8" y="171.4">13</text>
<text x="238.8" y="173.4">12</text>
<text x="245.7" y="170.4">SEG_A</text>
<text x="245.7" y="168.4">SEG_F</text>
<text x="245.7" y="172.4">SEG_DP</text>
<text x="26.7" y="177.3">12V</text>
<text x="93.4" y="180">470</text>
<text x="175.6" y="179.7" transform="rotate(-90 175.6 179.7)">K</text>
<text x="182" y="179">LED</text>
<text x="207.6" y="174.3">EN_SEG_D</text>
<text x="207.6" y="176.3">EN_SEG_E</text>
<text x="222.2" y="175.3">8</text>
<text x="224.9" y="179.3">ULN2803</text>
<text x="226.1" y="174.3">7B</text>
<text x="226.1" y="176.3">8B</text>
<text x="233.8" y="174.3">7C</text>
<text x="233.8" y="176.3">8C</text>
<text x="238.8" y="175.3">11</text>
<text x="245.7" y="174.3">SEG_D</text>
<text x="245.7" y="176.3">SEG_E</text>
<text x="24.7" y="184.2">1</text>
<text x="43.3" y="181.2">ISCP_VPP</text>
<text x="57.2" y="184.2">3</text>
<text x="57.2" y="182.2">4</text>
<text x="57.2" y="180.3">5</text>
<text x="78.9" y="180.9">100nF</text>
<text x="224.1" y="185.5">FILE NAME:</text>
<text x="273.8" y="185.1">DATE:</text>
<text x="17.3" y="190">PJ002B</text>
<text x="24.7" y="188.1">2</text>
<text x="24.7" y="186.2">3</text>
<text x="40.9" y="189.1">ISCP_CLOCK</text>
<text x="43.3" y="187.1">ISCP_DAT</text>
<text x="57.2" y="188.1">1</text>
<text x="57.2" y="186.2">2</text>
<text x="223.9" y="189.8">DESIGN TITLE:</text>
<text x="59.9" y="192.1">ISCP</text>
<text x="92" y="193.9" transform="rotate(-90 92 193.9)">RESET</text>
<text x="223.9" y="193.9">PATH:</text>
<text x="224.1" y="197.7">BY:</text>
<text x="228.4" y="197.7">@AUTHOR</text>
<text x="259.5" y="197.8">REV:</text>
<text x="273.9" y="197.8">TIME:</text>
<text x="274" y="192.4">PAGE:</text>
<text x="280.8" y="197.8">19:01:19</text>
</g>
</svg>
